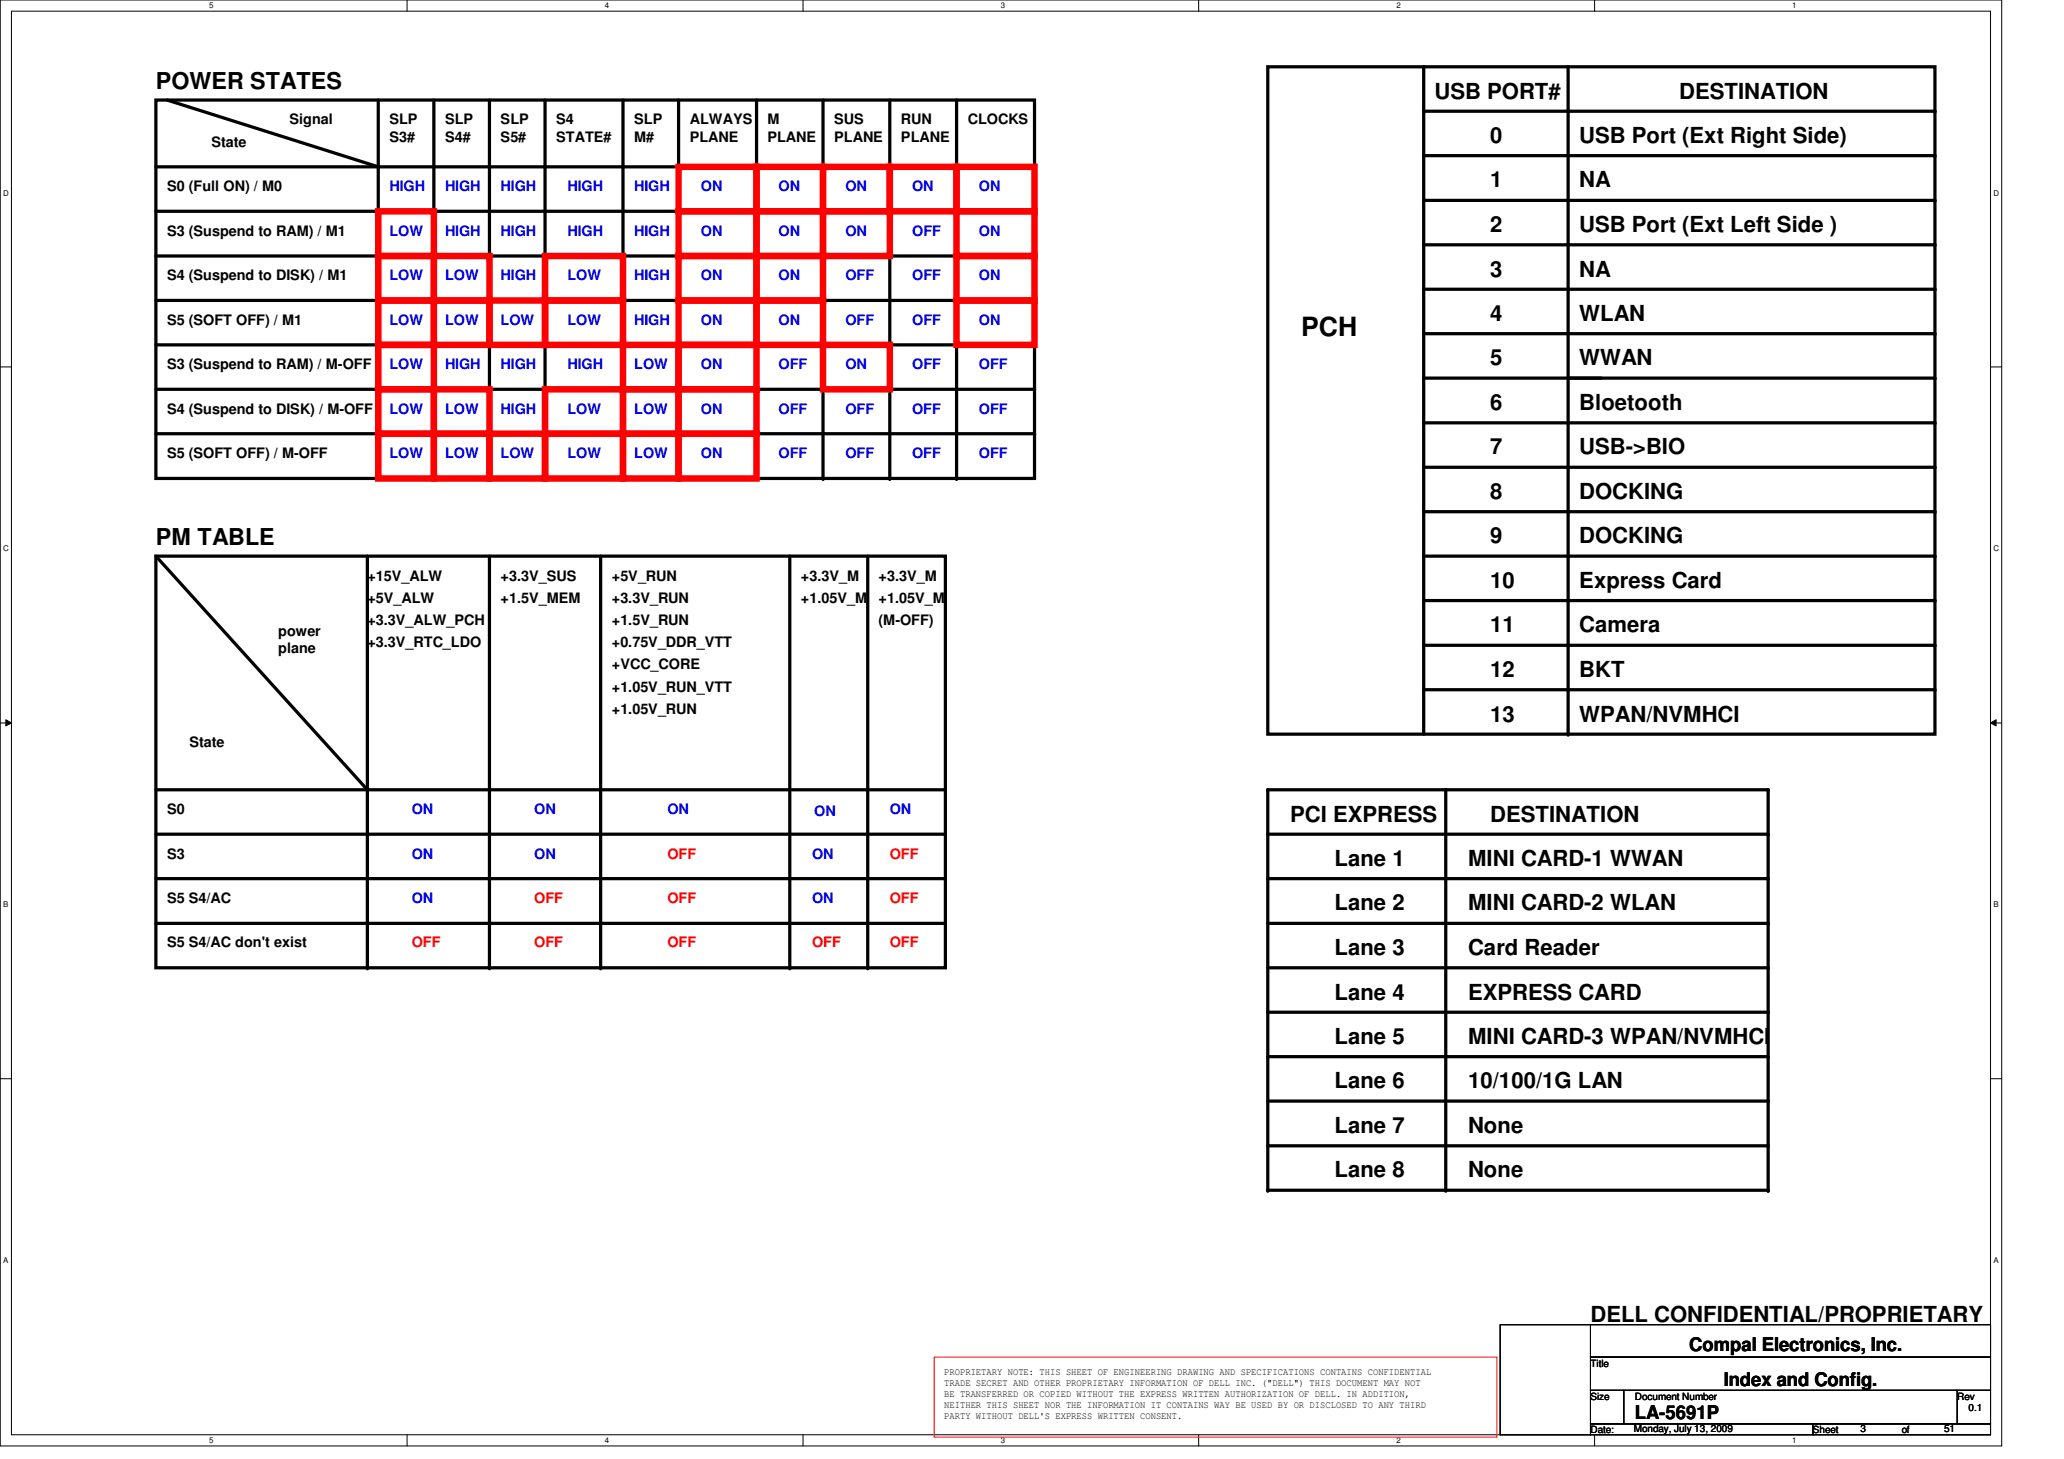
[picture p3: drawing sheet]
<svg xmlns="http://www.w3.org/2000/svg" width="297mm" height="210mm" viewBox="0 0 297 210" stroke-linecap="round" stroke-linejoin="round" font-family="sans-serif">
<path d="M0 0h288.1v208h-288.1zM1.6 1.6h284.9v204.8h-284.9z" fill="none" stroke="#000" stroke-width=".14"/>
<g fill="#fff">
<path d="M30.1 .2h.6v1.2h-.6z"/>
<path d="M30.1 206.6h.6v1.2h-.6z"/>
</g>
<path d="M58.6 0v1.6M58.6 206.4v1.6" fill="none" stroke="#000" stroke-width=".14"/>
<g fill="#fff">
<path d="M87 .2h.6v1.2h-.6z"/>
<path d="M87 206.6h.6v1.2h-.6z"/>
</g>
<path d="M115.6 0v1.6M115.6 206.4v1.6" fill="none" stroke="#000" stroke-width=".14"/>
<g fill="#fff">
<path d="M144 .2h.6v1.2h-.6z"/>
<path d="M144 206.6h.6v1.2h-.6z"/>
</g>
<path d="M172.5 0v1.6M172.5 206.4v1.6" fill="none" stroke="#000" stroke-width=".14"/>
<g fill="#fff">
<path d="M201 .2h.5v1.2h-.5z"/>
<path d="M201 206.6h.5v1.2h-.5z"/>
</g>
<path d="M229.5 0v1.6M229.5 206.4v1.6" fill="none" stroke="#000" stroke-width=".14"/>
<g fill="#fff">
<path d="M257.9 .2h.6v1.2h-.6z"/>
<path d="M257.9 206.6h.6v1.2h-.6z"/>
<path d="M.5 27.2h.7v1.2h-.7z"/>
<path d="M286.9 27.2h.8v1.2h-.8z"/>
<path d="M.5 78.4h.7v1.1h-.7z"/>
<path d="M286.9 78.4h.8v1.1h-.8z"/>
</g>
<path d="M0 52.8h1.6M286.5 52.8h1.6" fill="none" stroke="#000" stroke-width=".14"/>
<g fill="#fff">
<path d="M.5 129.6h.7v1.2h-.7z"/>
<path d="M286.9 129.6h.7v1.2h-.7z"/>
</g>
<path d="M0 104h1.6M.8 103.5l.8 .5-.8 .4zM286.5 104l.8-.5v.9zM286.5 104h1.6" fill="none" stroke="#000" stroke-width=".14"/>
<path d="M.8 103.5l.8 .5-.8 .4zM286.5 104l.8-.5v.9z" fill="#000"/>
<g fill="#fff">
<path d="M.5 180.8h.7v1.1h-.7z"/>
<path d="M286.9 180.8h.7v1.1h-.7z"/>
</g>
<path d="M0 155.2h1.6M286.5 155.2h1.6M215.9 190.6h13v15.8h-13zM228.9 190.6h57.6v4.6h-57.6zM228.9 195.2h57.6v4.8h-57.6zM228.9 200h4.8v4.9h-4.8zM228.9 204.9h32v1.5h-32zM233.7 200h48v4.9h-48zM260.9 204.9h25.6v1.5h-25.6zM281.7 200h4.8v4.9h-4.8z" fill="none" stroke="#000" stroke-width=".14"/>
<path d="M134.4 195.2h81v11.6h-81z" fill="none" stroke="#f00" stroke-width=".14"/>
<g fill="none" stroke="#000" stroke-width=".47">
<path d="M22.4 14.4h126.5v54.4h-126.5zM24 14.4l30.4 9.6M54.4 14.4v54.4M62.4 14.4v54.4M70.4 14.4v54.4M78.4 14.4v54.4M89.7 14.4v54.4M97.7 14.4v54.4M108.9 14.4v54.4M118.4 14.4v54.4M128.1 14.4v54.4M137.7 14.4v54.4"/>
<path d="M182.5 9.6h96v96h-96zM204.9 9.6v96M204.9 16h73.6M225.7 9.6v96M22.4 30.4h126.5M22.4 24h126.5M22.4 36.8h126.5M204.9 22.4h73.6M204.9 35.2h73.6M204.9 28.8h73.6M22.4 56h126.5M22.4 43.2h126.5"/>
<path d="M22.4 49.6h126.5M204.9 54.4h73.6M204.9 41.6h73.6M204.9 48h73.6M22.4 62.4h126.5M204.9 73.6h73.6M204.9 67.2h73.6M204.9 60.8h73.6M22.4 80h113.7v59.2h-113.7zM22.4 80l30.5 33.6M52.9 80v59.2M70.4 80v59.2"/>
<path d="M86.4 80v59.2M113.7 80v59.2M124.9 80v59.2M204.9 86.4h73.6M204.9 80h73.6M204.9 92.8h73.6M204.9 99.2h73.6M22.4 113.6h113.7M182.5 113.6h72v57.6h-72zM208.1 113.6v57.6M22.4 126.4h113.7M22.4 120h113.7"/>
<path d="M22.4 132.8h113.7M182.5 126.4h72M182.5 120h72M182.5 139.2h72M182.5 132.8h72M182.5 145.6h72M182.5 152h72M182.5 158.4h72M182.5 164.8h72"/>
</g>
<g fill="#000">
<circle cx="204.9" cy="9.6" r=".23"/>
<circle cx="278.5" cy="16" r=".23"/>
<circle cx="54.4" cy="24" r=".23"/>
<circle cx="148.9" cy="36.8" r=".23"/>
<circle cx="148.9" cy="30.4" r=".23"/>
<circle cx="148.9" cy="24" r=".23"/>
<circle cx="278.5" cy="22.4" r=".23"/>
<circle cx="278.5" cy="28.8" r=".23"/>
<circle cx="278.5" cy="35.2" r=".23"/>
<circle cx="148.9" cy="56" r=".23"/>
<circle cx="148.9" cy="43.2" r=".23"/>
<circle cx="148.9" cy="49.6" r=".23"/>
<circle cx="204.9" cy="54.4" r=".23"/>
<circle cx="278.5" cy="54.4" r=".23"/>
<circle cx="278.5" cy="41.6" r=".23"/>
<circle cx="278.5" cy="48" r=".23"/>
<circle cx="54.4" cy="68.8" r=".23"/>
<circle cx="62.4" cy="68.8" r=".23"/>
<circle cx="70.4" cy="68.8" r=".23"/>
<circle cx="78.4" cy="68.8" r=".23"/>
<circle cx="89.7" cy="68.8" r=".23"/>
<circle cx="97.7" cy="68.8" r=".23"/>
<circle cx="108.9" cy="68.8" r=".23"/>
<circle cx="118.4" cy="68.8" r=".23"/>
<circle cx="128.1" cy="68.8" r=".23"/>
<circle cx="137.7" cy="68.8" r=".23"/>
<circle cx="148.9" cy="62.4" r=".23"/>
<circle cx="225.7" cy="73.6" r=".23"/>
<circle cx="225.7" cy="67.2" r=".23"/>
<circle cx="278.5" cy="73.6" r=".23"/>
<circle cx="278.5" cy="67.2" r=".23"/>
<circle cx="278.5" cy="60.8" r=".23"/>
<circle cx="225.7" cy="80" r=".23"/>
<circle cx="225.7" cy="99.2" r=".23"/>
<circle cx="225.7" cy="86.4" r=".23"/>
<circle cx="225.7" cy="92.8" r=".23"/>
<circle cx="278.5" cy="86.4" r=".23"/>
<circle cx="278.5" cy="92.8" r=".23"/>
<circle cx="278.5" cy="99.2" r=".23"/>
<circle cx="278.5" cy="80" r=".23"/>
<circle cx="52.9" cy="113.6" r=".23"/>
<circle cx="136.1" cy="113.6" r=".23"/>
<circle cx="182.5" cy="113.6" r=".23"/>
<circle cx="208.1" cy="113.6" r=".23"/>
<circle cx="225.7" cy="105.6" r=".23"/>
<circle cx="254.5" cy="113.6" r=".23"/>
<circle cx="52.9" cy="139.2" r=".23"/>
<circle cx="70.4" cy="139.2" r=".23"/>
<circle cx="86.4" cy="139.2" r=".23"/>
<circle cx="113.7" cy="139.2" r=".23"/>
<circle cx="124.9" cy="139.2" r=".23"/>
<circle cx="136.1" cy="120" r=".23"/>
<circle cx="136.1" cy="132.8" r=".23"/>
<circle cx="136.1" cy="126.4" r=".23"/>
<circle cx="254.5" cy="139.2" r=".23"/>
<circle cx="254.5" cy="120" r=".23"/>
<circle cx="254.5" cy="126.4" r=".23"/>
<circle cx="254.5" cy="132.8" r=".23"/>
<circle cx="254.5" cy="145.6" r=".23"/>
<circle cx="254.5" cy="152" r=".23"/>
<circle cx="254.5" cy="158.4" r=".23"/>
<circle cx="182.5" cy="171.2" r=".23"/>
<circle cx="208.1" cy="171.2" r=".23"/>
<circle cx="254.5" cy="171.2" r=".23"/>
<circle cx="254.5" cy="164.8" r=".23"/>
</g>
<g fill="none" stroke="#f00" stroke-width=".93">
<path d="M54.4 36.8h8v6.4h-8zM54.4 30.4h8v6.4h-8zM62.4 36.8h8v6.4h-8zM78.4 36.8h11.3v6.4h-11.3zM97.7 36.8h11.2v6.4h-11.2zM97.7 30.4h11.2v6.4h-11.2zM97.7 24h11.2v6.4h-11.2zM108.9 36.8h9.5v6.4h-9.5zM108.9 30.4h9.5v6.4h-9.5zM108.9 24h9.5v6.4h-9.5zM118.4 30.4h9.7v6.4h-9.7zM118.4 24h9.7v6.4h-9.7z"/>
<path d="M128.1 24h9.6v6.4h-9.6zM137.7 24h11.2v6.4h-11.2zM137.7 30.4h11.2v6.4h-11.2zM137.7 36.8h11.2v6.4h-11.2zM54.4 56h8v6.4h-8zM54.4 49.6h8v6.4h-8zM54.4 43.2h8v6.4h-8zM62.4 56h8v6.4h-8zM62.4 43.2h8v6.4h-8zM70.4 43.2h8v6.4h-8zM78.4 56h11.3v6.4h-11.3zM78.4 43.2h11.3v6.4h-11.3z"/>
<path d="M89.7 56h8v6.4h-8zM89.7 49.6h8v6.4h-8zM97.7 56h11.2v6.4h-11.2zM97.7 49.6h11.2v6.4h-11.2zM97.7 43.2h11.2v6.4h-11.2zM108.9 43.2h9.5v6.4h-9.5zM118.4 49.6h9.7v6.4h-9.7zM137.7 43.2h11.2v6.4h-11.2zM54.4 62.4h8v6.4h-8zM62.4 62.4h8v6.4h-8zM70.4 62.4h8v6.4h-8zM78.4 62.4h11.3v6.4h-11.3z"/>
<path d="M89.7 62.4h8v6.4h-8zM97.7 62.4h11.2v6.4h-11.2z"/>
</g>
<text font-size="3.8" x="187.3" y="48.3">PCH</text>
<g font-size="3.3">
<text x="22.4" y="12.7">POWER STATES</text>
<text x="22.4" y="78.4">PM TABLE</text>
</g>
<g font-size="3.2">
<text x="206.5" y="14.2">USB PORT#</text>
<text x="241.7" y="14.2">DESTINATION</text>
<text x="214.5" y="20.6">0</text>
<text x="227.3" y="20.6">USB Port (Ext Right Side)</text>
<text x="214.5" y="27">1</text>
<text x="227.3" y="27">NA</text>
<text x="214.5" y="33.4">2</text>
<text x="227.3" y="33.4">USB Port (Ext Left Side )</text>
<text x="214.5" y="39.8">3</text>
<text x="227.3" y="39.8">NA</text>
<text x="214.5" y="46.2">4</text>
<text x="227.3" y="46.2">WLAN</text>
<text x="214.5" y="52.6">5</text>
<text x="227.3" y="52.6">WWAN</text>
<text x="214.5" y="59">6</text>
<text x="227.3" y="59">Bloetooth</text>
<text x="214.5" y="65.4">7</text>
<text x="227.3" y="65.4">USB-&gt;BIO</text>
<text x="214.5" y="71.8">8</text>
<text x="227.3" y="71.8">DOCKING</text>
<text x="214.5" y="78.2">9</text>
<text x="227.3" y="78.2">DOCKING</text>
<text x="214.5" y="84.6">10</text>
<text x="227.3" y="84.6">Express Card</text>
<text x="214.5" y="91">11</text>
<text x="227.3" y="91">Camera</text>
<text x="214.5" y="97.4">12</text>
<text x="227.3" y="97.4">BKT</text>
<text x="214.5" y="103.8">13</text>
<text x="227.3" y="103.8">WPAN/NVMHCI</text>
<text x="185.7" y="118.2">PCI EXPRESS</text>
<text x="214.5" y="118.2">DESTINATION</text>
<text x="192.1" y="124.6">Lane 1</text>
<text x="211.3" y="124.6">MINI CARD-1 WWAN</text>
<text x="192.1" y="131">Lane 2</text>
<text x="211.3" y="131">MINI CARD-2 WLAN</text>
<text x="192.1" y="137.4">Lane 3</text>
<text x="211.3" y="137.4">Card Reader</text>
<text x="192.1" y="143.8">Lane 4</text>
<text x="211.3" y="143.8">EXPRESS CARD</text>
<text x="192.1" y="150.2">Lane 5</text>
<text x="211.3" y="150.2">MINI CARD-3 WPAN/NVMHCI</text>
<text x="192.1" y="156.6">Lane 6</text>
<text x="211.3" y="156.6">10/100/1G LAN</text>
<text x="192.1" y="163">Lane 7</text>
<text x="211.3" y="163">None</text>
<text x="192.1" y="169.4">Lane 8</text>
<text x="211.3" y="169.4">None</text>
<text x="228.9" y="190.2">DELL CONFIDENTIAL/PROPRIETARY</text>
</g>
<g font-size="2.7">
<text x="243.1" y="194.4">Compal Electronics, Inc.</text>
<text x="248.1" y="199.4">Index and Config.</text>
<text x="235.3" y="204.2">LA-5691P</text>
</g>
<g font-size="2.1">
<text x="41.7" y="17.9">Signal</text>
<text x="56" y="17.9">SLP</text>
<text x="64" y="17.9">SLP</text>
<text x="72" y="17.9">SLP</text>
<text x="80" y="17.9">S4</text>
<text x="91.3" y="17.9">SLP</text>
<text x="99.3" y="17.9">ALWAYS</text>
<text x="110.4" y="17.9">M</text>
<text x="120.1" y="17.9">SUS</text>
<text x="129.7" y="17.9">RUN</text>
<text x="139.3" y="17.9">CLOCKS</text>
<text x="30.4" y="21.1">State</text>
<text x="56" y="20.4">S3#</text>
<text x="64" y="20.4">S4#</text>
<text x="72" y="20.4">S5#</text>
<text x="80" y="20.4">STATE#</text>
<text x="91.3" y="20.4">M#</text>
<text x="99.3" y="20.4">PLANE</text>
<text x="110.4" y="20.4">PLANE</text>
<text x="120.1" y="20.4">PLANE</text>
<text x="129.7" y="20.4">PLANE</text>
<text x="24" y="27.5">S0 (Full ON) / M0</text>
<text x="24" y="33.9">S3 (Suspend to RAM) / M1</text>
<text x="24" y="40.3">S4 (Suspend to DISK) / M1</text>
<text x="24" y="46.7">S5 (SOFT OFF) / M1</text>
<text x="24" y="53.1">S3 (Suspend to RAM) / M-OFF</text>
<text x="24" y="59.5">S4 (Suspend to DISK) / M-OFF</text>
<text x="24" y="65.9">S5 (SOFT OFF) / M-OFF</text>
<text x="52.9" y="83.5">+15V_ALW</text>
<text x="72" y="83.5">+3.3V_SUS</text>
<text x="88" y="83.5">+5V_RUN</text>
<text x="115.3" y="83.5">+3.3V_M</text>
<text x="126.4" y="83.5">+3.3V_M</text>
<text x="52.9" y="86.7">+5V_ALW</text>
<text x="52.9" y="89.9">+3.3V_ALW_PCH</text>
<text x="72" y="86.7">+1.5V_MEM</text>
<text x="88" y="86.7">+3.3V_RUN</text>
<text x="88" y="89.9">+1.5V_RUN</text>
<text x="115.3" y="86.7">+1.05V_M</text>
<text x="126.4" y="86.7">+1.05V_M</text>
<text x="126.4" y="89.9">(M-OFF)</text>
<text x="40" y="91.5">power</text>
<text x="40" y="94">plane</text>
<text x="52.9" y="93.1">+3.3V_RTC_LDO</text>
<text x="88" y="93.1">+0.75V_DDR_VTT</text>
<text x="88" y="96.3">+VCC_CORE</text>
<text x="88" y="99.5">+1.05V_RUN_VTT</text>
<text x="27.3" y="107.5">State</text>
<text x="88" y="102.7">+1.05V_RUN</text>
<text x="24" y="117.1">S0</text>
<text x="24" y="123.5">S3</text>
<text x="24" y="129.9">S5 S4/AC</text>
<text x="24" y="136.3">S5 S4/AC don't exist</text>
</g>
<g font-size="2.1" fill="#00f">
<text x="56" y="27.5">HIGH</text>
<text x="64" y="27.5">HIGH</text>
<text x="72" y="27.5">HIGH</text>
<text x="81.7" y="27.5">HIGH</text>
<text x="91.3" y="27.5">HIGH</text>
<text x="100.9" y="27.5">ON</text>
<text x="112.1" y="27.5">ON</text>
<text x="121.7" y="27.5">ON</text>
<text x="131.3" y="27.5">ON</text>
<text x="140.9" y="27.5">ON</text>
<text x="56" y="33.9">LOW</text>
<text x="64" y="33.9">HIGH</text>
<text x="72" y="33.9">HIGH</text>
<text x="81.7" y="33.9">HIGH</text>
<text x="91.3" y="33.9">HIGH</text>
<text x="100.9" y="33.9">ON</text>
<text x="112.1" y="33.9">ON</text>
<text x="121.7" y="33.9">ON</text>
<text x="131.3" y="33.9">OFF</text>
<text x="140.9" y="33.9">ON</text>
<text x="56" y="40.3">LOW</text>
<text x="64" y="40.3">LOW</text>
<text x="72" y="40.3">HIGH</text>
<text x="81.7" y="40.3">LOW</text>
<text x="91.3" y="40.3">HIGH</text>
<text x="100.9" y="40.3">ON</text>
<text x="112.1" y="40.3">ON</text>
<text x="121.7" y="40.3">OFF</text>
<text x="131.3" y="40.3">OFF</text>
<text x="140.9" y="40.3">ON</text>
<text x="56" y="46.7">LOW</text>
<text x="64" y="46.7">LOW</text>
<text x="72" y="46.7">LOW</text>
<text x="81.7" y="46.7">LOW</text>
<text x="91.3" y="46.7">HIGH</text>
<text x="100.9" y="46.7">ON</text>
<text x="112.1" y="46.7">ON</text>
<text x="121.7" y="46.7">OFF</text>
<text x="131.3" y="46.7">OFF</text>
<text x="140.9" y="46.7">ON</text>
<text x="56" y="53.1">LOW</text>
<text x="64" y="53.1">HIGH</text>
<text x="72" y="53.1">HIGH</text>
<text x="81.7" y="53.1">HIGH</text>
<text x="91.3" y="53.1">LOW</text>
<text x="100.9" y="53.1">ON</text>
<text x="112.1" y="53.1">OFF</text>
<text x="121.7" y="53.1">ON</text>
<text x="131.3" y="53.1">OFF</text>
<text x="140.9" y="53.1">OFF</text>
<text x="56" y="59.5">LOW</text>
<text x="64" y="59.5">LOW</text>
<text x="72" y="59.5">HIGH</text>
<text x="81.7" y="59.5">LOW</text>
<text x="91.3" y="59.5">LOW</text>
<text x="100.9" y="59.5">ON</text>
<text x="112.1" y="59.5">OFF</text>
<text x="121.7" y="59.5">OFF</text>
<text x="131.3" y="59.5">OFF</text>
<text x="140.9" y="59.5">OFF</text>
<text x="56" y="65.9">LOW</text>
<text x="64" y="65.9">LOW</text>
<text x="72" y="65.9">LOW</text>
<text x="81.7" y="65.9">LOW</text>
<text x="91.3" y="65.9">LOW</text>
<text x="100.9" y="65.9">ON</text>
<text x="112.1" y="65.9">OFF</text>
<text x="121.7" y="65.9">OFF</text>
<text x="131.3" y="65.9">OFF</text>
<text x="140.9" y="65.9">OFF</text>
<text x="59.3" y="117.1">ON</text>
<text x="76.9" y="117.1">ON</text>
<text x="96.1" y="117.1">ON</text>
<text x="117.2" y="117.4">ON</text>
<text x="128.1" y="117.1">ON</text>
<text x="59.3" y="123.5">ON</text>
<text x="76.9" y="123.5">ON</text>
<text x="116.9" y="123.5">ON</text>
<text x="59.3" y="129.9">ON</text>
<text x="116.9" y="129.9">ON</text>
</g>
<g font-size="2.1" fill="#f00">
<text x="96.1" y="123.5">OFF</text>
<text x="128.1" y="123.5">OFF</text>
<text x="76.9" y="129.9">OFF</text>
<text x="96.1" y="129.9">OFF</text>
<text x="128.1" y="129.9">OFF</text>
<text x="59.3" y="136.3">OFF</text>
<text x="76.9" y="136.3">OFF</text>
<text x="96.1" y="136.3">OFF</text>
<text x="116.9" y="136.3">OFF</text>
<text x="128.1" y="136.3">OFF</text>
</g>
<g font-size="1.4">
<text x="135.9" y="197.9">PROPRIETARY NOTE: THIS SHEET OF ENGINEERING DRAWING AND SPECIFICATIONS CONTAINS CONFIDENTIAL</text>
<text x="228.9" y="196.6">Title</text>
<text x="135.9" y="199.4">TRADE SECRET AND OTHER PROPRIETARY INFORMATION OF DELL INC. (&quot;DELL&quot;) THIS DOCUMENT MAY NOT</text>
<text x="135.9" y="201">BE TRANSFERRED OR COPIED WITHOUT THE EXPRESS WRITTEN AUTHORIZATION OF DELL. IN ADDITION,</text>
<text x="135.9" y="202.6">NEITHER THIS SHEET NOR THE INFORMATION IT CONTAINS WAY BE USED BY OR DISCLOSED TO ANY THIRD</text>
<text x="228.9" y="201.4">Size</text>
<text x="235.3" y="201.4">Document Number</text>
<text x="281.7" y="201.4">Rev</text>
<text x="283.3" y="203">0.1</text>
<text x="135.9" y="204.1">PARTY WITHOUT DELL'S EXPRESS WRITTEN CONSENT.</text>
<text x="228.9" y="206.2">Date:</text>
<text x="235.1" y="206">Monday, July 13, 2009</text>
<text x="260.9" y="206.2">Sheet</text>
<text x="267.8" y="206">3</text>
<text x="273.7" y="206.2">of</text>
<text x="279.8" y="206">51</text>
</g>
<g font-size="1.1">
<text x="30.1" y="1.1">5</text>
<text x="87" y="1.1">4</text>
<text x="144" y="1.1">3</text>
<text x="201" y="1.1">2</text>
<text x="257.9" y="1.1">1</text>
<text x=".5" y="28.2">D</text>
<text x="286.9" y="28.2">D</text>
<text x=".5" y="79.3">C</text>
<text x="286.9" y="79.3">C</text>
<text x=".5" y="130.6">B</text>
<text x="286.9" y="130.6">B</text>
<text x=".5" y="181.7">A</text>
<text x="286.9" y="181.7">A</text>
<text x="30.1" y="207.6">5</text>
<text x="87" y="207.6">4</text>
<text x="144" y="207.6">3</text>
<text x="201" y="207.6">2</text>
<text x="257.9" y="207.6">1</text>
</g>
</svg>
